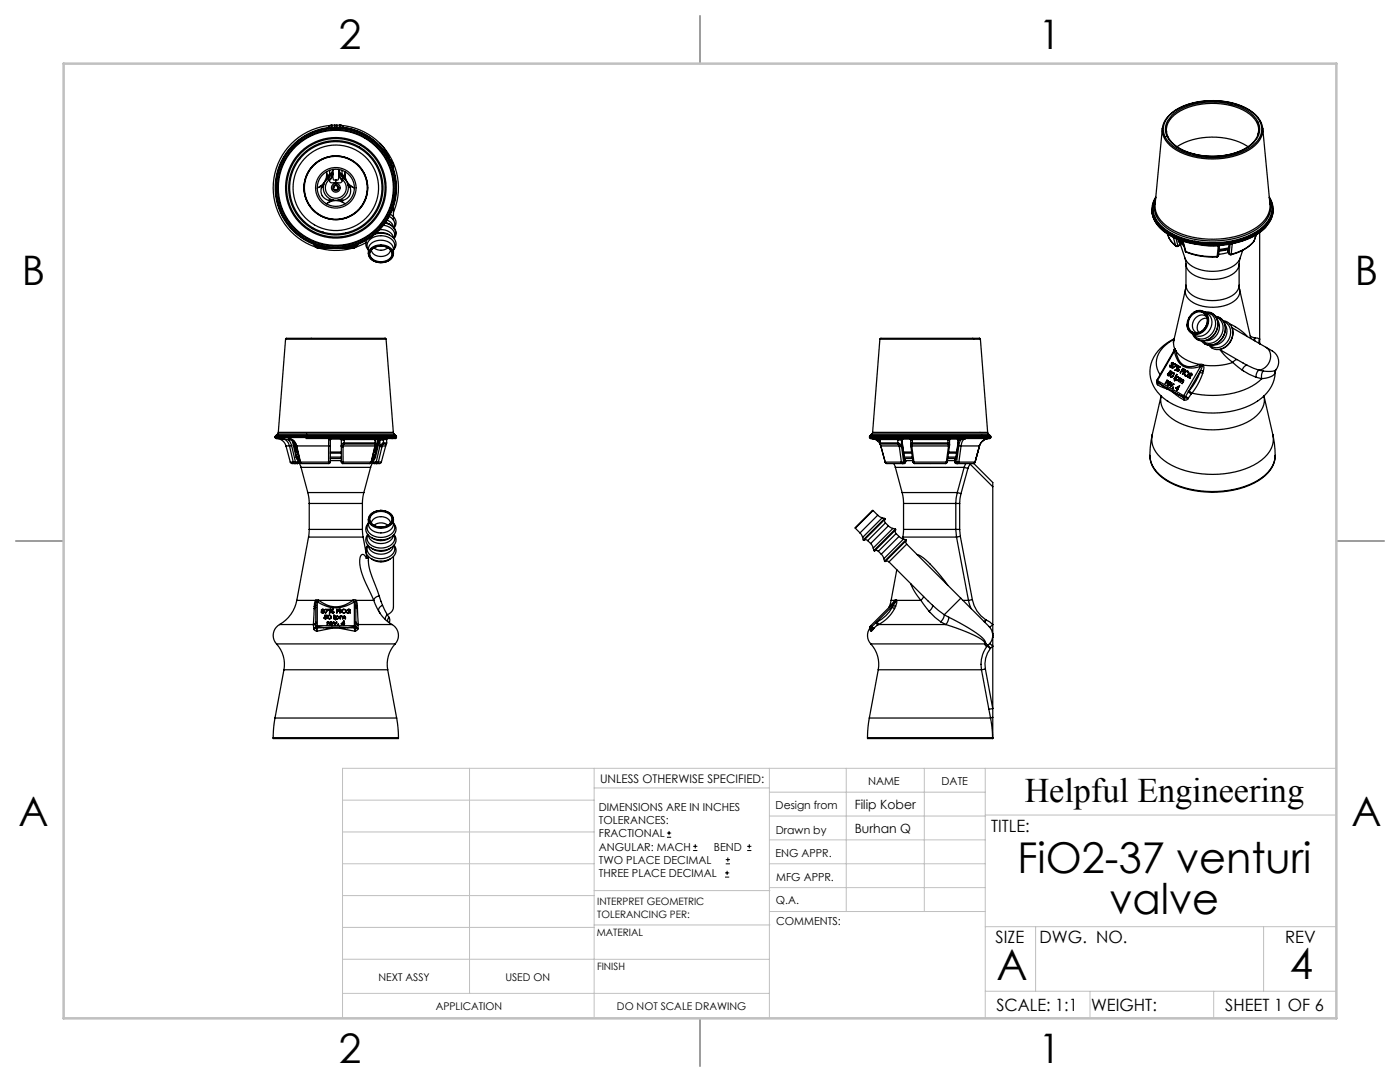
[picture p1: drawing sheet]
<svg xmlns="http://www.w3.org/2000/svg" width="279mm" height="216mm" viewBox="0 0 279 216" stroke-linecap="round" stroke-linejoin="round" font-family="sans-serif">
<g fill="none" stroke="#000" stroke-width=".2">
<path d="M133.1 167.1h.8M133.1 166.2h.8M133.5 165.8v.8M138.3 169.7h.9M138.3 168.9h.9M138.8 168.5v.8M144.7 175h.8M144.7 174.2h.8M144.8 172.4h.9M144.8 171.5h.9M145.1 173.8v.8M145.3 171.1v.8"/>
<path d="M149.1 169.7h.9M149.1 168.9h.9M149.5 168.5v.8"/>
</g>
<g fill="none" stroke="#000" stroke-width=".25">
<path d="M139.7 3.2v9.5M59.8 31.7v.1M63.7 37.3l-.4 .2M64.1 37.4a1.96 1.96 0 0 0 1.5 2.6M64.3 37l-.6 .3M64.3 37l-.2 .4M64.6 36.8l-.3 .2M64.6 36.9l-.5 .5M65.2 34.7a3 3 0 0 1-1.5 2.6M65.2 34.2l.1 1.2M65.3 35.4l-.1 .3M65.3 35.4l-.2 .5"/>
<path d="M65.5 35l-.2 .7M65.5 35l-.2 .4M65.6 35.4l.1 .5M65.6 35.4a2.5 2.5 0 0 0-.4 3.7 2.5 2.5 0 0 0 3.7 0 2.5 2.5 0 0 0-.4-3.7M65.6 40h.5M65.7 35.9a2.09 2.09 0 0 0-.2 3 2.09 2.09 0 0 0 3 0 2.09 2.09 0 0 0-.1-3M65.7 35.9v.1M65.7 36a1.02 1.02 0 0 0 1.3 .4M65.8 34.8l-.2 .6M65.8 34v.8M65.8 34.8l-.3 .2M66 25l-.5 .5"/>
<path d="M66 25a12.5 12.5 0 0 0-11.4 11 12.5 12.5 0 0 0 8.5 13.3M66.2 25h.6M66.2 25l-.2 .4M66.2 25h-.2M66.2 25v.4M66.3 39.9l-.7 .1M66.4 39.9l-.3 .1M66.4 34.6a1.86 1.86 0 0 1-.7 1.4M66.4 34.6l.1 1.2 .5 .1M66.4 34.4a1.87 1.87 0 0 1-.7 1.5M66.4 33.8a2 2 0 0 1-.8 1.6M66.4 34.6v-.8l-.1 .5-.5 .5"/>
<path d="M66.6 39.9l-.5 .1M66.8 25h.4M66.8 25v.4M67 35.9v.5M67 36.9l.3 .4a.34 .34 0 0 1 .1 .5 .34 .34 0 0 1-.5 0h-.4zM67.2 25h.6M67.2 25v.4M67.5 39.9l.5 .1M67.6 34.6a1.86 1.86 0 0 0 .7 1.4M67.6 34.6l-.1 1.2-.5 .1M67.6 34.4a1.87 1.87 0 0 0 .8 1.5M67.6 33.8a2 2 0 0 0 .9 1.6"/>
<path d="M67.6 34.6v-.8l.2 .5 .5 .5M67.6 39.9l.4 .1M67.7 39.9l.7 .1M67.8 25h.2M67.8 25l.3 .4M67.8 25v.4M68 25l.4 .2 .2 .3M68 25h.1M68.1 25a12.5 12.5 0 0 1 7.7 3.6M68.3 34.8l.2 .6M68.3 34v.8M68.3 34.8l.2 .2"/>
<path d="M68.3 36a1.02 1.02 0 0 1-1.3 .4M68.4 35.9l-.1 .1M68.4 40h-.4M68.5 35.4l-.1 .5M68.5 35l.3 .7M68.5 35l.3 .4M68.6 25.4a12.1 12.1 0 0 1 9.2 6.5M68.8 35.4v.3M68.8 35.4l.1 .4M68.8 34.7a3 3 0 0 0 1.5 2.6M68.8 34.2v1.2M69.4 36.6l.3 .4"/>
<path d="M69.4 36.8l.3 .2M69.4 36.9l.5 .5M69.7 37l1 .5M69.7 37l.2 .4M69.9 37.4a1.96 1.96 0 0 1-1.5 2.6M75.8 28.6a12.5 12.5 0 0 1 2.7 13.8M75.9 28.6a7 7 0 0 1 1.8 3.3M77.7 31.8l.5 .5a1.8 1.8 0 0 1 .3 1.4M230.6 39.5a4.5 4.5 0 0 0 1.5 5.9 16.7 16.7 0 0 0 12.7 2.9 12.2 12.2 0 0 0 8.2-4.1 4.2 4.2 0 0 0 .3-4.7M230.7 39.4a4.5 4.5 0 0 0 1 5.8 16.1 16.1 0 0 0 12.3 3.3 13.5 13.5 0 0 0 8.6-3.7 4.4 4.4 0 0 0 .7-5.4M230.7 39.3a4.5 4.5 0 0 0-.8 2.5M232 25.6l-1.5 15.1a5.2 5.2 0 0 0 3 4.9 17.6 17.6 0 0 0 17.3-.3 5.1 5.1 0 0 0 2.6-4.6l-1.4-15.1"/>
<path d="M232 25.6a4.6 4.6 0 0 0 2.8 4.4 15.3 15.3 0 0 0 15.2-.6 4.5 4.5 0 0 0 2-3.8M232.8 25.9v.4M232.8 25.9a4.6 4.6 0 0 1 2.8-3.8 14 14 0 0 1 13.8 .7 4.1 4.1 0 0 1 1.8 3.1M232.8 26.3h.1M233.5 22.9a13.1 13.1 0 0 1 10.6-2.7 10.4 10.4 0 0 1 7 3.5 3.8 3.8 0 0 1-1.1 5.4 14.7 14.7 0 0 1-15.9 .1 3.8 3.8 0 0 1-.6-6.3zM233.8 22.6l-.4 .3a4.4 4.4 0 0 0-1.4 2.7M233.8 22.5a14.9 14.9 0 0 1 14.6-1.1 6.6 6.6 0 0 1 3.1 2.8M233.8 23.1a13.2 13.2 0 0 1 11.1-2.5 8.2 8.2 0 0 1 6.2 3.8 3.7 3.7 0 0 1-1.5 4.6 14.1 14.1 0 0 1-15.2 0 3.7 3.7 0 0 1-.6-5.9zM249.1 29.3a14 14 0 0 0-14.2 0M251.2 25.9a4.5 4.5 0 0 1-2.8 3.8 14.4 14.4 0 0 1-13.5-.4 4.2 4.2 0 0 1-2.1-3M251.2 25.9l-.1 .9M251.6 24.2l.4 1.4"/>
<path d="M253.3 39.3v.1a4.5 4.5 0 0 1 .8 2.4M62.6 48.8l.4 .3zM62.8 48.8l.2 .4M62.9 48.8l.1 .3M63 49.1l.3 .3M63 48.9v.2M63 49.1l.3 .2M63 49.1v.1M63.3 49.4h.6M63.3 49.3v.1M63.3 49v.3M63.3 49.4h1.9"/>
<path d="M63.3 49.3h1.3M63.3 49.4h.1M64.4 49.4l1.6 .1M64.5 46.3h-.1M65.1 49.4h-.5l.5 .1M65.5 40.4a3 3 0 0 1 3 0M65.5 40.4l-.4 .3M66.1 40l-.6 .4M68 40l.9 .7M69.1 46.4l-.1 .1M69.4 49.4h-.4M69.5 49.3h1.2"/>
<path d="M69.6 49.4l-1.3 .1M70.6 49.5a12.5 12.5 0 0 1-7.1 0M70.7 49.3v.1M70.7 49v.3M70.7 49.4h-1.9M70.7 49.4h.1M70.7 49.4h-.6M71 49.2l-.3 .2M71 49.1l-.3 .2M71 48.9v.3M71 49.1v.1M71 49.1h.1"/>
<path d="M71.2 48.8l-.2 .3M71.2 48.8l-.2 .4M71.4 48.8l-.4 .3M71.4 48.7v.1M73.1 48.4l-2.2 .9M73.2 47.9l-.2 .4v.7l.5 .9M73.5 50.6a2.46 2.46 0 0 0 3.4 1.7l.7-.3 .6-.5 .3-.9M73.5 50.6a2.46 2.46 0 0 1 3.4-1.6l.7 .3 .6 .5 .3 .8M73.5 50.6a2.22 2.22 0 0 1 2.5-2.7 2.22 2.22 0 0 1 2.5 2.7M73.5 49.8a1.71 1.71 0 0 1 1.2-2.5 2.97 2.97 0 0 1 4.1 1.5l-.3 1M74 49.8a2.8 2.8 0 0 1 4.4 .6 2.02 2.02 0 0 1-2.4 2 2.14 2.14 0 0 1-2.4-1.7zM74.1 49.8a2.7 2.7 0 0 1 4.2 .6 1.72 1.72 0 0 1-1.8 1.9 2.26 2.26 0 0 1-2.8-1.6z"/>
<path d="M74.1 49.9a2.07 2.07 0 0 0 3.4 .8l.4-.8M74.3 49.7a2.49 2.49 0 0 1 3.9 .8 2.03 2.03 0 0 1-2.6 1.7 1.61 1.61 0 0 1-1.7-2zM74.6 49.4a2.15 2.15 0 0 0 2.8 0M74.8 46.7a3.3 3.3 0 0 1 4.2 1.6v.7l-.5 .9M75 46.5a3.3 3.3 0 0 1 2.7 .3M75.8 45.8a2.39 2.39 0 0 1 2.7 1.6M76.5 44.9a2.02 2.02 0 0 1 2.1 2.7M76.9 44.5a2.18 2.18 0 0 1 2 2.7l-.2 .4M76.9 44.5a2.03 2.03 0 0 1 1.8 2.9l-.1 .1M76.9 44.4l.8 .3M77.3 43.9l.9 .7 .3 .7M77.7 43.2a1.69 1.69 0 0 1 .9 2.2"/>
<path d="M77.9 42.8a1.75 1.75 0 0 1 .8 2.7M78.5 41.2v2.7M229.9 41.8a5.5 5.5 0 0 0 3 4.8 18.7 18.7 0 0 0 17.9 .1 5.6 5.6 0 0 0 3.3-4.9M229.9 42.5a7 7 0 0 0 4.4 4.9 18.3 18.3 0 0 0 17.1-1l1.3-1.2M230.6 40a4.6 4.6 0 0 0 2.1 5.4 17.5 17.5 0 0 0 14.9 1.9 8.8 8.8 0 0 0 5.7-4.5 4 4 0 0 0 .1-2.8M233 46.7l.2 .6M233.2 47.3l.6 .9 .8 .8M233.2 47.3l.5 .8 1 1M234.2 47.3l.4 1.7M234.6 49l.2 .2 .3-.1M234.7 47.6l.4 1.4M235.1 49h.1"/>
<path d="M235.1 49h-.5M235.1 47.8l.1 .4M235.1 49v.1M235.2 48.2l.2 .3M235.2 47.8l.1 .2M235.3 48l.9 .6-.9-.6M235.3 48.1h.1M235.3 48.1v-.1l-.1 .2M235.4 48.1v.4M235.4 48.5l.2 .1M235.4 47.9l.7 .5M235.4 48.9l-.3 .2"/>
<path d="M235.5 48.8l-.1 .1M235.5 48.8l-.4 .2M235.6 48.2v.4M235.6 48.2h.1M235.6 48.8l.9 2.7M235.6 48.7l-.1 .1M235.6 48.6v.1M235.6 48.2l.1 .2M235.7 48.4l-.1 .2M235.7 48.5l-.3 .4M235.7 48.5l-.1 .2M235.7 48.5l.5 .6"/>
<path d="M235.7 48.4v.1M236 48.1l.5 2M236.1 48.1l.6 2.1M236.5 51.5l.2 1.2M236.5 51.5a4.4 4.4 0 0 0 3.5 2.4 7.7 7.7 0 0 0 7.1-1.6l.4-.8M236.5 50.1l.2 .2M236.5 50.1l.2 .1M236.6 57.8a2.76 2.76 0 0 0 2.1 2.9 8.2 8.2 0 0 0 7.9-.8 2.13 2.13 0 0 0 .8-2.1l2.2 9.8M236.6 57.8l-2.3 10.1M236.7 50.2a14.4 14.4 0 0 0 6.2 1M236.7 50.2v.1M236.7 56.9l-.1 .9"/>
<path d="M236.7 52.7a3 3 0 0 0 2.4 2.6 7.6 7.6 0 0 0 7.6-1.2l.5-.9 .1-.5v4.2a3.1 3.1 0 0 1-2.5 2.6 7.5 7.5 0 0 1-7.6-1.3l-.5-.8v-.5M236.7 52.7v4.2M236.7 50.3a14.1 14.1 0 0 0 6.2 1M238.5 48.1v.1M240.1 49h3M242.9 51.2v.1M243.1 49.1l.3-.2-.2 2.1M243.1 49.1l-.2 2.1M243.1 49v.1M243.2 51l-.3 .3M243.2 51l-.3 .2M243.3 49h-.2"/>
<path d="M245.1 50v.1M245.1 50h.1M245.1 50.1l.1 .3M245.1 50.1v.2M245.1 50.3l.1 .1M245.1 50.3l.2 .3M245.2 50.4l.1 .3M245.2 50.4l-2 .4M245.2 49.8l-.1 .2M245.2 50h-.1M245.2 49.8l-1.9 .3M245.2 49.8h.1"/>
<path d="M245.2 49.7v.1M245.2 49.7v.3M245.2 49.7l-1.9 .3M245.2 49.7h.1M245.3 49.6v.1M245.3 49.7l-.1 .3M245.3 50.6v.1M245.3 50.7l.4 .1M245.3 49.4l-2 .4M245.3 50.6h.1M245.3 50.6l.4 .1M245.4 48.7l-.1 1"/>
<path d="M245.5 48.7l-.2 1.9M245.7 48.7h.2M245.7 50.7v.1M245.9 48.7l-.2 2M245.9 48.6v.1M247.3 56.9l.1 .9M247.5 51.5l-.2 1.2M248 49.9l-.5 1.6M250.2 48.2a8.4 8.4 0 0 1-4.5 2.6M250.3 48.1a8.4 8.4 0 0 1-4.6 2.6M250.3 48.1l-.1 .1M250.7 46.9l-.4 1.2z"/>
<path d="M251.4 46.4v22.2M254.1 41.8a5.7 5.7 0 0 1-3.3 4.8 18.7 18.7 0 0 1-17.9-.2 5.7 5.7 0 0 1-3-4.6M57 67.7l.2-.2h19.6l.3 .2M57 67.7h20.1M57 67.7l-1.5 18.6M77.1 67.7l1.4 18.6M175.6 67.7h20.1M175.6 67.7l-1.5 18.6M175.8 67.5l-.2 .2M175.8 67.5h19.6M195.5 67.5l.2 .2M195.7 67.7l1.4 18.6"/>
<path d="M230.8 76l.1 .1M230.8 76l.1 .3M230.8 76.2l.2 .6M230.9 75.9h.1M230.9 75.9l-.1 .1M230.9 76.3h.1M230.9 76.1l.1 .2M230.9 76.1l.9 .7M231 76.3v.5M231 76.3l.8 .5M231 75.9l-.1 .2M231 75.9l5.2 3.1"/>
<path d="M231 76.8l2 .8M231.8 76.8l1.2 .6M231.8 76.8l1.2 .8M232.9 76v-.1l-.4 .6 .5-.5M232.9 76h.2M232.9 76h.1M232.9 76v.1M233 77.6l1 .6M233 77.4v.2M233 77.4l1.1 .7M233 76.4a.27 .27 0 0 0 0 .4 .27 .27 0 0 0 .4-.1h-.3M233 76l.1 .1"/>
<path d="M233 76.7l.2 .2M233.1 74.8l.1 .2M233.1 76.3a.26 .26 0 0 1 .4 0 .26 .26 0 0 1 .1 .3zM233.1 76.7l.2 .1M233.1 76h-.1M233.1 76.4h-.1M233.2 74.9h.2M233.2 76.2a.3 .3 0 0 1 .4 .1 .3 .3 0 0 1-.1 .4l-.4-.3v.3M233.2 76.2l-.2 .2M233.2 76.2h.3M233.4 74.3l.1 .1M233.4 74.4l.1 .3"/>
<path d="M233.4 74.4l.2 .2M233.4 76.3l.2 .1M233.4 74.4h.1M233.5 74.7l-.3 .2M233.5 74.7v.1M233.5 74.4v.4M233.5 73.1l.1 .1M233.5 74.8a.27 .27 0 0 1-.3 .2 .27 .27 0 0 1-.2-.4l.2 .3M233.5 73.1l.2 .2M233.6 74.1l.2 .1-.2-.2-.4 .4h.2M233.6 73.2l.2 .1M233.7 74.1l-.3 .2"/>
<path d="M233.7 77.2h.1M233.7 75.1l.1 .2M233.7 74.7l-.1 .3 .1 .3 .2-.1 .3-.3M233.7 74.7l.2-.3h.3l.1 .2-.1 .3M233.7 74.7h.1M233.7 75.2h.1M233.8 74.7l-.1 .5M233.8 77v-.6l-.1 .8M233.8 77l.5-.3-.6 .5M233.8 77h.1M233.8 72.8l.1 .3M233.8 72.8l.1 .1"/>
<path d="M233.8 77v.1M233.8 72.7v.1M233.8 72.7l.1 .1M233.9 72.9l.1 .1M233.9 73.1l-.3 .1M233.9 73.1h.1M233.9 72.8h.2M233.9 72.8v.1M234 73.5h.1M234 75.1l-.3 .1M234 75.1v.1M234 73a.29 .29 0 0 1-.3 .3 .29 .29 0 0 1-.2-.4v.2"/>
<path d="M234 78.2l2.4 1.6M234 78.2l1.2 .6M234 72.5h-.2a.21 .21 0 0 1 .3-.1 .21 .21 0 0 1 .1 .3M234 72.5l.1 .2M234 72.5l.2 .1M234.1 77.3l.1 .1M234.1 78.1l-.1 .1M234.1 78.1l1.1 .7M234.1 72.7h-.3M234.1 72.7h.1M234.1 74.9l-.1 .2M234.1 74.9h.1"/>
<path d="M234.1 72.4h-.1M234.1 74.4l-.3 .3M234.1 74.4v.5M234.1 74.4l.2 .2M234.2 77.4h-.1M234.2 72.7l-.2 .3M234.2 77.3v.1M234.3 67.9l-.2 .4M234.3 67.9l-.1 .6 .2 1.1M234.3 74.4h-.2M234.3 67.7a5.5 5.5 0 0 0-3.5 5.3l.7 1.8M234.3 67.6a7.4 7.4 0 0 0-4.7 7.9 7.6 7.6 0 0 0 3.5 4.6"/>
<path d="M234.4 69.9l-3.5 6M234.4 70.1v.1M234.4 70.1l-3.4 5.8M234.4 69.9v.2M234.4 69.9h.1M234.4 70.2a3.5 3.5 0 0 0 3.9 3.2l1.2-.3M234.4 69.6v.3M234.4 69.6l-.2 .5M234.4 69.6l.2 .3M234.4 69.6h.1M234.5 72.7h.1M234.6 69.9l-.2 .2"/>
<path d="M234.6 69.9v.1M234.6 70a7.2 7.2 0 0 0 4.8 2.7M234.6 70l-.2 .2M234.6 70a3.3 3.3 0 0 0 2.4 3.1h1.3l1.1-.4M234.6 75.6a.3 .3 0 0 0 .3 .3 .3 .3 0 0 0 .3-.2M234.6 75.6l.3 .3M234.7 75.6v.1M234.7 72.9l-.7 .6M234.8 72.9l-.4-.2v-.1l.5 .2-.9 .7M234.8 74.7l-.4 .9zM234.8 75.8l.2 .1M234.8 73.1a.19 .19 0 0 0 .1 .3 .19 .19 0 0 0 .3-.1"/>
<path d="M234.8 73.1h.1M234.9 75.2a.31 .31 0 0 1 .3 .1 .31 .31 0 0 1 0 .4M234.9 75.2l.3 .1M234.9 75.2v-.1l-.5 .8 .2-.3M234.9 73.3v.1M234.9 73.1v.2M234.9 75.3h.1M234.9 73.3l.2 .1M234.9 73.8a.19 .19 0 0 1 .3-.1 .19 .19 0 0 1 .1 .3M234.9 73.8a.19 .19 0 0 0 .1 .3 .19 .19 0 0 0 .3-.1M234.9 73.8h.1M235 77.6l-.2 .2 .2-.1"/>
<path d="M235 74v.1M235 73.8v.2M235 74l.2 .1M235.1 73l.1 .1M235.1 73v.2M235.1 73l-.2 .1M235.1 73.2l-.2 .1M235.1 73.2l.1 .1M235.1 75.3l.2 .2M235.1 75.3l.1 .4M235.1 75.3a.29 .29 0 0 0-.3 .1 .29 .29 0 0 0 0 .4M235.2 73h-.2"/>
<path d="M235.2 73l-.4 .1M235.2 73l.1 .1M235.2 73.8v.1M235.2 73.8h-.2M235.2 73.8h.1M235.2 75.7l-.4 .1M235.2 75.7h.1M235.2 73.1v.2M235.2 73.1h.1M235.2 73.1v.1M235.2 73.9l-.2 .1M235.2 73.9l.1 .1"/>
<path d="M235.2 73.1l.2 .1M235.2 78.8l1 .3M235.2 78.8l1 .5M235.3 73.7h-.2M235.3 73.1l.3 .1-1.1 .6 .9-.6M235.3 73.1l.3 .1M235.3 77.2l-.3 .3M235.3 77.1l-.6 .4M235.4 77l-.8 .4 .5 .3-.3-.3M235.4 77h.1M235.4 77l-.3 .6M235.4 73.2l.1 .1"/>
<path d="M235.5 75.6v-.1l-.3 .6 .3-.4h.2M235.5 75.6l.1 .1M235.7 75.6l.2 .2M235.7 75.6h-.2M235.7 75.6h.1M235.7 76h.1M235.7 75.7v.3M235.7 75.7l.2 .1M235.8 75.6l-.1 .1M235.8 75.6h.1M235.9 75.8l.3 .1-.1 .3M235.9 75.8v.1"/>
<path d="M235.9 75.9h.1M235.9 73.9v.1M236 73.5l.4 .2-.4-.1-.1 .3 .2 .3-.3-.2-.2 .4zM236.1 76.2l-.2 .3 .2-.3M236.1 76.2h.1M236.1 75.9h-.3l-.2 .4 .1-.3M236.1 75.9v.3M236.1 75.9l.1 .1M236.1 75.8h.1M236.1 73.6v.1M236.2 79.1l.4 .1M236.2 79.1v.2"/>
<path d="M236.2 79.3l.2 .5M236.2 79l.4 .2M236.2 79v.1M236.3 74l-.3 .7zM236.4 74.3a.44 .44 0 0 1 .7-.2 .44 .44 0 0 1 .1 .6M236.4 74.3a.44 .44 0 0 0 .1 .7 .44 .44 0 0 0 .7-.3M236.4 74.3l.1 .1M236.4 73.8l.1 .1M236.4 73.8h.1M236.4 74.7l.2 .3M236.5 74.4l-.1 .3 .2 .2M236.5 79.3l.6 .3"/>
<path d="M236.5 79.3l-.1 .5M236.5 79.3h-.3M236.5 73.8v.1M236.6 79.2l.6 .3M236.6 79.2l-.1 .1M236.6 73.8h-.1M236.6 79.2l.6 .2M236.6 79.2h.1M236.6 74.9l.3 .1M236.9 64.7v.2a1.95 1.95 0 0 0 .9 1.6M237 74.2l.2 .2-.1 .3M237 74.2h-.3l-.2 .2"/>
<path d="M237 74.2l.2 .2M237.1 79.6l-.4 .2h-.3M237.1 74.7l-.2 .2h-.3M237.1 74.7h.1M237.2 74.1h-.4M237.2 79.5l-.1 .1M237.2 78.2l.5 .4M237.2 78.2l-.6 1M237.2 79.4v.1M237.3 77.9l.6 .6M237.3 77.9l-.1 .3M237.5 75l-.5 .2 .5 .3-.3-.3"/>
<path d="M237.5 75l.1 .1M237.7 74.6l-.3 .1a.24 .24 0 0 1 .4-.2 .24 .24 0 0 1 0 .4M237.7 74.6l.1 .2M237.7 74.6l.2 .1M237.7 78.6l-.5 .8M237.7 74.5l-.1 .1M237.8 74.8l-.3 .2M237.8 74.8v.1M237.8 74.9l-.7 .4M237.9 62.6a1.85 1.85 0 0 1 2.3-.4 1.85 1.85 0 0 1 .8 2.3 2.2 2.2 0 0 1-1.4 1.9 2.2 2.2 0 0 1-2.3-.5 2.55 2.55 0 0 1 .6-3.3zM237.9 78.5l-.2 .1M237.9 62.7a1.79 1.79 0 0 1 2.3-.4 1.79 1.79 0 0 1 .7 2.1 2.12 2.12 0 0 1-1.3 1.9 2.12 2.12 0 0 1-2.3-.5 2.46 2.46 0 0 1 .6-3.1z"/>
<path d="M238 62.8a1.75 1.75 0 0 1 2.4-.2 1.75 1.75 0 0 1 .4 2.3 1.93 1.93 0 0 1-1.5 1.5 1.93 1.93 0 0 1-1.9-.7 2.41 2.41 0 0 1 .6-2.9zM239.4 72.7l.1 .4M239.5 74.3a12.1 12.1 0 0 1-2.2 3.6M239.5 74.3l.5 .2M239.5 72.7h.3l.3 .2M239.5 72.7l.1 .4M239.5 72.7h-.1M239.6 73.1l-3.4 5.9M239.6 73.1h-.1M239.6 73.9l.6 .1M239.6 73.9l-2.4 4.3M239.6 73.9l-.1 .4"/>
<path d="M239.9 73l-.3 .1M239.9 73v.1M239.9 73.1l-.3 .8M240 74.5l-.9 2.1-1.2 1.9M240.1 72.9l-.2 .1M240.1 72.9h.1M240.1 72.9l.2 .5-.1 .6M240.1 72.9l-.2 .2M240.2 74l-.2 .5M240.3 62.2a1.94 1.94 0 0 0-2 .1M240.3 62.2a2.61 2.61 0 0 1 .7 2.7 2.61 2.61 0 0 1-2.2 1.8l-1-.2M240.3 62.2a2.54 2.54 0 0 1 1.6 2.4 2.54 2.54 0 0 1-1.8 2.3 2.18 2.18 0 0 1-2.3-.4"/>
<path d="M240.5 62.3a2.32 2.32 0 0 1 2.4 3.3 2.96 2.96 0 0 1-4 2.2l-.7-.7-.2-.5M240.6 62.4a2.21 2.21 0 0 1 1.8 3.2 2.54 2.54 0 0 1-3.9 1.5l-.4-.4M240.8 63.2a1.89 1.89 0 0 0-2.1 .1 1.89 1.89 0 0 0-.7 1.9 1.4 1.4 0 0 0 .9 1.2M240.9 63.5a1.82 1.82 0 0 0-1.7 .9 1.82 1.82 0 0 0 .1 2M241.5 62.4a2.61 2.61 0 0 1 1 4.1 2.7 2.7 0 0 1-3.5 1.2M242.6 63.1a2.38 2.38 0 0 1 1.8 3.4 2.96 2.96 0 0 1-4 2.1l-.7-.6M242.7 63.3a2.55 2.55 0 0 1 .7 4.1 2.32 2.32 0 0 1-3.4 .6M242.9 63.8a2.7 2.7 0 0 1-2.3 4.2M243 63.3a2.61 2.61 0 0 1 1 4.1 2.7 2.7 0 0 1-3.5 1.2M243.4 69.7l4.7 2.8M243.5 69.8l1.1 1.3 1.4 1.2M244.1 64a2.38 2.38 0 0 1 1.8 3.3 2.96 2.96 0 0 1-4 2.2l-.7-.6"/>
<path d="M244.2 64.2a2.54 2.54 0 0 1 .7 4.1 2.32 2.32 0 0 1-3.4 .6M244.4 64.7a2.7 2.7 0 0 1-2.3 4.1M245.4 64.6l1.7 1 1.8 1.6M245.9 65.4l6.8 3.9M245.9 65.6a3.4 3.4 0 0 1-2.3 4.1M246 72.3a12.8 12.8 0 0 1-5.9 .6M246 72.3l1.9 1.6M246.9 71.8l-.5 .1-.4 .4M247.9 73.9l1.4 .8 1.4 .6M248.1 72.4l.8 .5M248.9 72.9l2.3 1M248.9 72.9a1.12 1.12 0 0 0-1 1"/>
<path d="M249.5 67l.9 .4M250.4 67.4l-.1 .6M250.4 67.4h.1M250.4 67.4l.6 .1 .4 .2-.2 .4 .2 .5M250.4 67.4v.6M250.7 75.3l1.1 .3M251.2 73.9a1.6 1.6 0 0 0-.5 1.4M251.2 73.9l.9 .1M251.4 68.6h.1M251.8 75.6a14.8 14.8 0 0 1-11.9 3.2l-2-.3M252.1 74a1.59 1.59 0 0 0-.3 1.6M252.7 69.3l.7 .5a2.65 2.65 0 0 1 1.1 4.2v.2"/>
<path d="M252.7 69.3a2.61 2.61 0 0 1 .7 2.8 2.61 2.61 0 0 1-2.2 1.8M254.5 74.2a7.8 7.8 0 0 1-5.1 6.7 18.5 18.5 0 0 1-16.3-.8M254.5 74.2a1.34 1.34 0 0 1-1.2 1.1l-1.5 .3M254.6 73.8a3.8 3.8 0 0 1-2.5 .2M54.9 87.3l.2 .2M54.9 87.3h24.2M54.9 87.1h24.2M54.9 87.1v.2M55 86.9l-.1 .2M55 86.9h24M55.1 86.9h-.1M55.1 86.9h23.8"/>
<path d="M55.1 87.5h1M55.1 87.5a2 2 0 0 1 2 1.5M55.4 86.6h23.2M55.4 86.6l-.3 .3M55.5 86.3l-.1 .3M55.5 86.3h23M56.1 87.5h.3M56.2 87.5l1.4 .3M56.4 87.5a1.79 1.79 0 0 1 1.4 1.5M57.1 89h.7M57.1 89l.8 3.2M57.5 87.5h.3"/>
<path d="M57.6 87.8l.6 1.1M57.6 87.8h.7M57.7 87.5l-.1 .3M57.8 89l.7 3.2M57.8 87.5a1.85 1.85 0 0 1 1.4 1.5M57.9 92.2l.3 .3h.7M57.9 92.2h.6M58.2 88.9l-.4 .1M58.2 88.9l.7 3.2M58.3 87.8v.2M58.3 88l.8 3.2M58.4 87.8h-.1"/>
<path d="M58.5 87.8v.1M58.5 87.9l.7 3.3M58.5 87.9l-.2 .1M58.5 92.2l.4 .3M58.7 88.1l.6 2.1M58.9 92.5h.4M58.9 92.1l.1 .1M58.9 92.1l-.4 .1M59 92.2l-.1 .3M59 92.2h.5M59.1 91.2l.2 .5M59.2 89h.1"/>
<path d="M59.2 89l.7 3.2M59.2 89h6.4M59.2 89l.8 3.2M59.2 91.2h.4M59.2 91.2l.2 .3M59.2 91.2h-.1M59.3 90.2l.2 .2M59.3 90.2h.1M59.3 91.7l.3 .3M59.4 91.5h.3M59.4 91.5l.3 .3M59.4 91.5l-.1 .2"/>
<path d="M59.5 92.5h-.2M59.5 92.2l-.2 .3M59.5 90.6l-.3 .3M59.6 92.1l-.1 .1M59.6 92.1h.1M59.6 92v.1M59.7 92.3l.4 1M59.7 91.8l-.1 .2M59.7 91.8v.1M59.7 91.9h.1M59.7 91.9l-.1 .1M59.7 92.1l-.1 .3-.2 .1"/>
<path d="M59.7 91.9v.2M59.9 92.2l.3 .3M59.9 92.2h.1M60 92.2h5.6M60 92.2l.2 .3M60.1 93.3h13.9M60.1 93.3l1.3 5M60.2 92.5h5.4M61.1 87.5h17.1M61.4 98.3l.3 2.2M61.4 98.3h11.2M65.6 92.2v.3"/>
<path d="M65.6 89v3.2M65.6 87.5v1.5M65.6 87.5h.1M65.7 87.6l.2 .2M65.9 90.4h2.2M65.9 87.8v1.1M65.9 88.9l-.3 .1M65.9 92.1l-.3 .1M65.9 92.1v.3l-.3 .1M65.9 90.2h2.2M65.9 91.2h2.2M65.9 91.5h2.2"/>
<path d="M65.9 91.9h2.2M65.9 88.9v3.2M66 87.6h2M66.1 87.5l-.2 .3M68.1 87.8h.6M68.1 92.1l.4 .1M68.1 92.1l.1 .3 .2 .1M68.1 87.8v4.3M68.1 88.9l.4 .1M68.1 88.9v.2h.4M68.5 89.1v3.1M68.5 92.2h5.6"/>
<path d="M68.5 92.2l-.1 .3M68.5 89h6.3M68.5 89v.1M68.5 88.5l-.4 .4M68.5 88.5l.1 .1M68.6 88.6l-.1 .4M68.6 88.6h6.3M68.7 87.7h6.2M68.7 87.7l-.9-.2 .3 .3M68.7 87.7v.1M68.7 88.4l-.1 .2M68.7 88.4h6.1"/>
<path d="M68.7 88.4l-.2 .1M68.7 87.8v.6M68.7 87.5v.2M72.6 98.3l-.3 2.2M73.8 92.5h-5.4M74 93.3l-1.4 5M74.1 92.2l-.3 .3M74.1 92.2h.1M74.2 91.9h.2M74.3 92.1l.1 .3 .3 .1M74.3 91.9l.2 .1M74.3 92.1h.2"/>
<path d="M74.3 91.9v.2M74.3 91.5h.3M74.4 91.8l-.1 .1M74.4 91.8l.1 .2M74.4 92.3l-.4 1M74.4 91.2h.4M74.5 92.1v.1M74.5 92v.1M74.5 90.6l.4 .3M74.5 92.2l.2 .3M74.5 92.2h.5M74.6 92.5h.1"/>
<path d="M74.6 90.2h.2M74.6 91.5l-.2 .3M74.6 91.5l.1 .2M74.7 91.7l-.2 .3M74.7 92.5h.5M74.8 90.2l-.2 .2M74.8 89.1l-.7 3.1M74.8 91.2l-.2 .3M74.8 91.2h.1M74.8 89v.1M74.8 88.4l.1 .2M74.8 88.4l.1 .1"/>
<path d="M74.8 87.8h.2M74.8 87.8v.6M74.9 87.7l-.1 .1M74.9 89.1h-.1M74.9 89.1l-.8 3.1M74.9 88.6l-.1 .4M74.9 89h-.1M74.9 89v.1M74.9 91.2l-.2 .5M74.9 88.5v.1M74.9 88.5h.1M75 88.5l-.1 .5"/>
<path d="M75 87.8v.7M75 87.7h-.1M75 87.6v.2M75 87.5l-.1 .2M75 92.2l.2 .3M75 87.6h.5l-.7 2.6M75.1 92.1l.4 .1M75.1 92.1l-.1 .1M75.2 87.5l-.2 .2M75.3 87.5l.3 .3M75.4 87.5l.3 .3M75.5 92.2l-.3 .3"/>
<path d="M75.5 92.2h.6M75.6 87.9l-.2 .2M75.6 87.9l-.8 3.3M75.6 87.9l.1 .1M75.6 87.8v.1M75.6 87.8h.1M75.6 87.7l-.2 .1M75.7 88l-.8 3.2M75.7 87.8h.1M75.7 87.8v.2M75.8 87.5v.3M75.8 87.5l.7 .2"/>
<path d="M75.8 87.5h.1M75.8 87.8h.7M75.8 89.1h.4M75.8 87.8v1.3M75.8 89.1l-.7 3M75.9 88.9l.4 .1M75.9 88.9l-.1 .2M76.1 92.2l-.3 .3h-.6M76.2 89.1l-.7 3.1M76.3 89h.7M76.3 89l-.1 .1M76.4 88.5l-.5 .4"/>
<path d="M76.4 88.5v.1M76.4 88.6l-.1 .4M76.4 88.6h.7M76.5 87.7h.7M76.5 87.7v.1M76.5 88.4l-.1 .1M76.5 88.4l-.1 .2M76.5 88.4h.7M76.5 87.8v.6M76.7 87.5l-.2 .2M77 89l-.9 3.2M77.1 88.6l-.1 .4"/>
<path d="M77.2 88.4l-.1 .2M77.2 87.7v.7M77.4 87.5l-.2 .2M78.2 87.5h.1M78.3 87.5h-.1M78.5 86.3l.1 .3M78.6 86.6l.3 .3M78.9 86.9h.1M79 86.9l.1 .2M79.1 87.3l-.1 .2h-.8M79.1 87.1v.2M173.5 87.3l.2 .2h7.9"/>
<path d="M173.5 87.3h24.2M173.5 87.1h24.2M173.5 87.1v.2M173.6 86.9l-.1 .2M173.6 86.9h24M173.7 86.9h-.1M173.7 86.9h23.8M174 86.6h23.3M174 86.6l-.3 .3M174.1 86.3l-.1 .3M174.1 86.3h23M174.2 87.5a2.08 2.08 0 0 1 1.6 1.5"/>
<path d="M174.7 87.7l-.9-.2 1.6 .3M175.4 87.5v.3M175.4 87.8h.2M175.4 87.8l.2 .3M175.4 87.5l.2 .2M175.5 87.5l.1 .2M175.6 88.4v.1M175.6 87.7v.1M175.6 87.7h3.6M175.6 87.7h.1M175.6 88.4l.1 .2M175.6 88.4h3.6"/>
<path d="M175.6 87.8v.6M175.6 88.4h.1M175.6 88.5l.1 .1M175.7 88.6l.1 .4M175.7 88.6h3.6M175.8 89h.1M175.8 89l.9 3.2M175.8 89h3.7M175.8 89.1h.1M176.7 92.2l.3 .3h3.1M176.7 92.2h3.2M176.7 92.2h.1"/>
<path d="M178.4 92.5l.3 .8M178.7 93.3h13.7M178.7 93.3l1.3 5M179 87.5l.2 .2M179.2 87.8h.7M179.2 88.4l.2 .1M179.2 88.4l.1 .2M179.2 87.8v.6M179.2 87.7v.1M179.3 88.6l.2 .4M179.4 88.5l.5 .4M179.4 88.5l-.1 .1"/>
<path d="M179.5 89v.1M179.5 89.1l.4 3.1M179.9 88.9l-.4 .1M179.9 88.9v.2M179.9 92.2l.2 .3M179.9 89.1h-.4M179.9 87.8h.1M179.9 87.8v1.3M179.9 89.1l.4 3M180 87.8v.2M180 88l.4 3.2M180 87.8l.3-.3-.3 .3"/>
<path d="M180 87.8v.1M180 87.8h.1M180 87.9l.5 3.3M180 87.9v.1M180 98.3l.3 2.2M180 98.3h11M180.1 87.5h.1M180.1 87.5l-.9 .2M180.1 87.5l-.2 .3M180.1 87.6l1.5-.1 .2 .3M180.3 90.2h1.6M180.3 92.1l-.4 .1"/>
<path d="M180.3 92.1l.1 .1M180.3 90.4h1.6M180.4 92.2l-.3 .3M180.4 92.2h.2M180.4 91.2l.2 .5M180.5 91.2h1.6M180.5 91.2l.1 .4M180.5 91.2h-.1M180.5 91.5h1.6M180.6 91.7l.1 .3M180.6 91.6l.1 .3M180.6 91.6v.1"/>
<path d="M180.6 92.2l-.1 .3h-.4M180.7 92.1l-.1 .1M180.7 92.1h.1M180.7 92v.1M180.7 91.9h1.5M180.7 91.9v.1M180.7 91.9v.2M180.7 92h.1M180.7 92.1l-.3 .4M181.5 87.5h.1M181.6 87.5l.5 .2M181.6 87.5h.1"/>
<path d="M181.7 87.5h.1M181.8 88.7v.2M181.8 87.8h.3M181.8 87.8v.9M181.8 88.9l.2 .1M181.8 88.9v.2M181.8 89.1h.2M181.8 89.1l.4 3.1M181.9 88.5l.1 .1M181.9 88.5l-.1 .2M182 89h7.3M182 89v.1"/>
<path d="M182 89.1l.4 3.1M182 87.5l.1 .2M182 88.6h7.2M182 88.6v.4M182.1 87.7h7.1M182.1 87.7v.1M182.1 88.4l-.1 .2M182.1 88.4h7.1M182.1 88.4l-.2 .1M182.1 87.8v.6M182.2 92.2l.3 .3M182.2 92.2h.2"/>
<path d="M182.4 92.2h6.5M182.4 92.2l.1 .3M182.5 92.5h6.2M188.9 92.2l-.2 .3M189.1 92.2l-.4 .3M189.1 92.2h-.2M189.1 91.9h1.4M189.2 91.5h1.5M189.2 88.4v.2M189.2 87.8h.3M189.2 88.4l.2 .1M189.2 87.8v.6"/>
<path d="M189.2 87.7l.5-.2-.2 .3M189.2 87.7v.1M189.2 91.2h1.6M189.2 88.6l.1 .4M189.3 87.5l-.1 .2M189.3 89.1l-.4 3.1M189.3 89v.1M189.3 90.4h1.6M189.3 90.2h1.7M189.4 88.5l.1 .4M189.4 88.5l-.2 .1M189.5 89.1h-.2"/>
<path d="M189.5 89.1l-.4 3.1M189.5 88.9l-.2 .1M189.5 88.9v.2M189.5 87.8v1.1M189.6 87.6h1.5M190.5 92.1l.3 .4M190.5 92.1h.1M190.5 91.9v.2M190.6 92h.1M190.5 91.9v.1M190.5 91.9l.1 .1M190.6 92.1v.1"/>
<path d="M190.6 92.2l.2 .3h.3M190.6 92.2h.3M190.7 91.6l-.2 .3M190.7 91.6v.1M190.7 91.7l-.1 .3M190.8 91.2l-.1 .4M190.8 91.2h.1M190.8 91.2l-.1 .5M190.9 92.2l.2 .3M190.9 92.1v.1M190.9 92.1l.5 .1M191 98.3l-.3 2.2"/>
<path d="M191 98.3l.8 .2M191.2 87.9l-.4 3.3M191.2 87.9l.1 .1M191.2 87.8l-.3-.3 .4 .3M191.2 87.8v.1M191.2 87.8h.1M191.3 88l-.5 3.2M191.3 87.8h.4M191.3 87.8v.2M191.4 88.9l.4 .1M191.4 88.9l-.5 3.2M191.4 92.2h3.2"/>
<path d="M191.4 92.2l-.3 .3M191.4 87.5l.3 .3M191.7 87.8l-.3 1.1M191.8 98.5l-.3 2M191.8 89h3.7M191.8 89l-.4 3.2M192.4 93.3l.8 .2M192.4 93.3l-1.4 5M192.6 87.5l-.5 .5-.3 1M192.7 87.5h-.1M192.7 87.5l-1 .3M192.8 92.5l-.4 .8"/>
<path d="M193.2 93.5l-1.4 5M193.5 92.5l.1 .1M193.6 92.6l-.4 .9M193.6 92.6l4.5 4.5M193.6 92.5l.1 .1M193.7 92.6h-.1M193.7 92.5v.1M194.3 92.5h-3.2M194.3 92.5l3.8 3.8v.8M194.3 92.5h.1M194.6 92.2h.1M194.6 92.2l-.3 .3"/>
<path d="M194.6 92.2l-.2 .3M195.5 89h.1M195.5 89l-.9 3.2M196.1 88l-.6 1M196.2 88l-.5 .5-.2 .5M197.1 87.5l-.9 .5M197.1 86.3l.2 .3M197.3 86.6l.2 .3M197.4 87.5l-.6 .1-.7 .4M197.5 86.9h.1M197.6 86.9l.1 .2M197.7 87.3l-.2 .2h-15.8"/>
<path d="M197.7 87.1v.2M198.1 97.1v50.3M229.5 90.9a5.8 5.8 0 0 0 3.3 5 19.3 19.3 0 0 0 18.3 .1 5.9 5.9 0 0 0 3.4-5.1M230 86.7l1.7-7.7a4.3 4.3 0 0 0 2.3 4.6 15.7 15.7 0 0 0 16.2-.2 4.4 4.4 0 0 0 2.1-4.4l1.7 7.7M230 86.7a4.9 4.9 0 0 0 2.3 5.2 18.3 18.3 0 0 0 15.2 2 9.8 9.8 0 0 0 6.2-4.4 4.2 4.2 0 0 0 .3-2.8M230 86.7l-.5 2.7v1.5M233 80l.1 .1M254 86.7l.3 1.7 .2 2.5M254.5 90.9a5.9 5.9 0 0 1-3.4 4.9 19.3 19.3 0 0 1-18.3-.1 6 6 0 0 1-3.3-4.8M3.2 107.9h9.5M59.2 119.8a7 7 0 0 1-3.4 4.8M59.2 119.8h3.8"/>
<path d="M61.6 107.2h10.9M61.6 107.2l-2.4 12.6M61.7 105.6l-.1 1.6M61.7 100.5h10.6M61.7 105.6h10.6M61.7 100.5v5.1M63 119.8l-.3 1.2M63 119.8l.1 .2M63 119.8h.1M63.1 120l.2 .1M63.1 120h.1M63.6 119.8l-.3-.1-.3 .1"/>
<path d="M63.6 119.8l-.3 .3M63.6 119.8h.1M63.6 119.8l-.2 .3M63.6 119.8a5.1 5.1 0 0 0 6.8 0M63.6 119.8h6.8M70.4 119.8l.3 .3M70.5 119.8l.3-.1 .2 .1M70.5 119.8l.2 .3M70.5 119.8h-.1M70.9 120l-.2 .1M70.9 120h.1M71 119.8h3.6"/>
<path d="M71 119.8l-.1 .2M71 119.8h.1M71.1 119.8l.2 1.2M71.1 119.8l-.2 .2M72.3 105.6l.2 1.6M72.3 100.5v5.1M72.5 107.2l.8 4.2M73.1 111.4a.71 .71 0 0 0-1-.6 4.4 4.4 0 0 0 .1 3.5l2.4 5.5M73.4 106.7a1.77 1.77 0 0 0 .8 2.7 3.6 3.6 0 0 0 4.7-1l.1-1-.4-.7M73.4 108.8a1.77 1.77 0 0 0 .8 2.8 3.6 3.6 0 0 0 4.7-1.1l.1-1-.4-.7M73.4 106.7a1.87 1.87 0 0 0 1.7 2.6 2.9 2.9 0 0 0 3.7-1.7l-.2-.9M73.4 108.8a1.87 1.87 0 0 0 1.7 2.6 2.9 2.9 0 0 0 3.7-1.7l-.2-.9"/>
<path d="M73.5 111.3l-.5 .1M73.5 104.4a1.77 1.77 0 0 0 .7 2.9 3.6 3.6 0 0 0 4.7-1l.1-1-.5-.9M73.5 103.6a2.22 2.22 0 0 0 2.5 2.7 2.22 2.22 0 0 0 2.5-2.7M73.5 104.4a1.71 1.71 0 0 0 1.2 2.6 2.97 2.97 0 0 0 4.1-1.6l-.3-1M73.5 111v.9M73.5 106.8a2.71 2.71 0 0 0 4.1 1.2l.6-.4 .3-.8M73.5 108.9a2.71 2.71 0 0 0 4.1 1.3l.6-.5 .3-.8M73.5 111.9a11.9 11.9 0 0 0 1.4 4.9l.8 2.1M73.5 111.9h.1M74 102.6a2.8 2.8 0 0 1 4.4 .6 2.02 2.02 0 0 1-2.4 2.1 2.14 2.14 0 0 1-2.4-1.7zM74.1 102.7a2.7 2.7 0 0 1 4.2 .6 1.72 1.72 0 0 1-1.8 1.9 2.26 2.26 0 0 1-2.8-1.6zM74.1 107.3a3.2 3.2 0 0 0 3.8 0"/>
<path d="M74.1 109.4a3.2 3.2 0 0 0 3.8 0M74.1 111.5a3.2 3.2 0 0 0 3.8 0M74.1 104.4a2.09 2.09 0 0 1 3.5-.7l.3 .7M74.3 102.7a2.64 2.64 0 0 1 3.9 .5 1.61 1.61 0 0 1-1.8 2 2.03 2.03 0 0 1-2.6-1.7zM74.6 119.8l1 2.2M74.6 104.8a2.15 2.15 0 0 1 2.8 0M75.7 118.9a1.21 1.21 0 0 0-1.1 .9M75.7 118.9l.6 1.9M75.9 101.9a2.15 2.15 0 0 0-2.4 1.7M75.9 101.9a2.45 2.45 0 0 1 2.6 1.7M78.5 111v10.1l-.3 .9-.9 .7M78.5 103.6a2.46 2.46 0 0 1-3.3 1.7l-1.1-.5-.4-.6-.2-.6"/>
<path d="M170.7 105.4l.9 .9M171.6 106.3l.6 .9M172.2 107.2l.1 .5M172.3 107.7l.1 .1M172.4 107.8l.4-.1 .4 .2M173.2 107.9l.6 .6M173.8 108.5l.5 .9M174.2 101.9h-.1l-3.4 3.5M174.2 101.9l-3.5 3.5M174.2 101.9l1 .9M174.3 109.4l.1 .5M174.4 109.9h.2"/>
<path d="M174.6 109.9l.3-.1 .4 .2M175.2 102.8l.9 .5M175.2 102.8l-3.6 3.5M175.3 110l.6 .6M175.9 110.6l.5 .9M176.1 103.3l-3.9 3.9M176.1 103.3l.5 .2M176.4 111.5l.1 .5M176.5 112h.2M176.6 103.5v.1M176.6 103.5l-4.3 4.2M176.6 103.6l-.1 .4 .2 .3"/>
<path d="M176.6 103.6l-4.2 4.2M176.7 112l.4-.1 .3 .2M176.7 104.3l-3.5 3.6M176.7 104.3l.6 .6M177.3 104.9l.9 .5M177.3 104.9l-3.5 3.6M177.4 112.1l8.7 8.7M177.8 119.8l-.3 1.3M177.8 119.8h.8M178.2 105.4l-3.9 4M178.2 105.4l.5 .2M178.6 119.8l-.1 .3"/>
<path d="M178.6 119.8l-1.1 1.3M178.6 119.8l.2-.1 .2 .1M178.6 119.8h.1M178.7 105.6v.1M178.7 105.6l-4.3 4.3M178.7 105.7v.4l.1 .4M178.7 105.7l-4.1 4.2M178.8 120l-.3 .1M178.8 120h.1M178.8 106.5l-3.5 3.5M178.8 106.5l.6 .5M179 119.8h4.8"/>
<path d="M179 119.8l-.2 .2M179 119.8h.1M179 119.8l-.3 1.2M179 113.7l-1.2 6.1M179.4 107l.9 .6M179.4 107l-3.5 3.6M180.2 107.2h10.7M180.2 107.2l-.1 .3M180.3 107.6l-3.9 3.9M180.3 107.6l.5 .1M180.3 105.6l-.1 1.6M180.3 100.5h10.4"/>
<path d="M180.3 105.6h10.4M180.3 100.5v5.1M180.8 107.7l.1 .1M180.8 107.7l-4.3 4.3M180.9 107.8l-.1 .4 .2 .4M180.9 107.8l-4.2 4.2M181 108.6l-3.6 3.5M181 108.6l10.7 10.8M181.7 116.4l.8 1.7 1.3 1.7M183 110.6a5.7 5.7 0 0 1 2.6 2l2.3 2.5 1.3 1.7M183.8 119.8l1.6 2.2M184.3 119l-.5 .8"/>
<path d="M190.7 100.5h.8M190.7 105.6h.8M190.7 105.6l.2 1.6M190.7 100.5v5.1M190.9 107.2l2.4 12.6M191.5 105.6l.2 1.4M191.5 100.5v5.1M191.7 107l-.8 .2M191.7 107l2.4 12.7M191.7 119.4l5.7 5.6M191.7 119.4l-3.3 3.3M192.2 119.8h1.1"/>
<path d="M193.3 119.8l.5 1.6M194.1 119.7l-.8 .1M194.1 119.7a6.2 6.2 0 0 0 2.6 4M266.7 107.9h9.5M55.2 128.5a6 6 0 0 1 1.5 5.1M55.2 128.5h23.7M55.8 124.6a2.5 2.5 0 0 0-.6 3.9M55.8 124.6h6.7M56.7 133.6h20.7M56.7 133.6l-1.8 9.7M62.5 124.6l.1 .1M62.6 124.7v.7"/>
<path d="M62.6 125.4h.1M62.6 125.4v.2M62.6 125.6l.6 .3M62.7 121.4l-.2 3.2M62.7 121v.4M63 124.2l-.1 .4-.3 .1M63 124.1l-.1 .3-.4 .2M63 121.2l-.3 .2M63 120.8l-.3 .2M63 120.8v4.3M63 125.1l-.4 .3M63 125.1v.1"/>
<path d="M63 125.2l.3 .1M63 125.2l.2 .7M63 125.2l-.4 .4M63.1 120l-.1 .8M63.3 125.3l-.1 .6M63.3 125v.3M63.3 124.9v.1M63.3 125l-.3 .1M63.3 124.9l-.7 .5M63.3 125l1.3 .2M63.3 124.9h7.4M63.3 120.1h.1"/>
<path d="M63.3 120.1v4.8M63.4 120.1a6.3 6.3 0 0 0 7.3 0M64.2 122.1l.1 .1M64.2 122.1v.2h.2M64.2 122.1v.1M64.3 122.2h.1M64.3 122.2v.1M64.4 122.2v.1M64.4 121.6l.3 .1-.1 .2 .1 .1M64.4 121.6l-.3 .1 .3-.1M64.4 121.6h.1M64.4 121.6l.2 .2"/>
<path d="M64.6 121.9v.1M64.6 125.2l-1.3 .1M64.6 125.2l1.7 .2M64.6 121.8l-.2 .1 .3 .2M64.6 121.8h.1M64.6 121.8v.2M64.7 122.1h.1M64.7 122.1l-.3 .1M64.7 122.1v.1M64.7 122a.23 .23 0 0 1 0 .2 .23 .23 0 0 1-.3 .1M64.7 122.1l.1 .1M64.7 122v.1"/>
<path d="M64.7 123.3l.3 .1M64.7 123.3v.1l.3 .1M64.7 123.3v.1M64.9 122.8l-.1 .3h.3l.1 .1M64.9 122.8h.4h-.4v.2M64.9 122.9l-.1 .2M64.9 122.9h.1M64.9 122.8v.1M64.9 123v.1M64.9 121.6h.6l-.5 .7 .4-.6zM65 123.4v.1M65 123a.25 .25 0 0 1 .3 .3 .25 .25 0 0 1-.3 .2"/>
<path d="M65 123h-.1M65 123v.1M65.2 123.2l.1 .1M65.2 123.2l-.2 .2M65.2 123.2v.2M65.3 124.3h.1M65.4 121.7v.1M65.4 121.7h.1M65.4 124.3l-.1 .4v-.6l.1 .3M65.4 123.1l.1 .3 .2 .1M65.5 123.1l.2 .3M65.5 123.1v.3"/>
<path d="M65.5 123l-.1 .3v-.2M65.6 124.2l-.2 .1M65.6 124.1v.1M65.6 124.1l-.2 .1M65.7 121.7v.1M65.7 121.7l.2 .1M65.7 121.7v.2M65.7 122.7a.37 .37 0 0 1 .4 .4 .37 .37 0 0 1-.4 .4M65.7 122.7l-.2 .2-.1 .2M65.7 122.7v.1M65.7 122.8l-.2 .3M65.7 122.8l.3 .3"/>
<path d="M65.7 123.4v.1M65.8 124.2v.3l.3 .2M65.8 124.4l-.1 .1M65.8 124.2v.3M65.8 124.4l.3 .2M65.8 124.3l.3-.1 .3 .1zM65.9 121.6l.1 .1M65.9 121.6l-.2 .1M65.9 121.8v.1M65.9 121.6h-.1a.17 .17 0 0 0-.2 .1 .18 .18 0 0 0 .3 .2M65.9 121.6h.1M65.9 121.6h.2"/>
<path d="M65.9 121.6v.1M66 123.3l-.3 .1M66 123l.1 .3M66 121.7h.1M66 123.1v.2M66 123.1v.3v-.1M66 121.7l-.1 .1M66 121.7v.2M66 121.6l.1 .2-.2 .1M66 121.6h.1M66 121.6v.2M66.1 124.6v.1"/>
<path d="M66.1 124.1l.3 .1M66.1 124.1l-.3 .1M66.1 124.1v.1M66.1 121.6h.1M66.2 125.2l.1 .2M66.2 125.2h1.6M66.2 125.2h-1.6M66.3 125.4l-3.1 .5M66.3 125.4h1.5M66.3 122.1l.1 .1M66.3 122.1v.2M66.3 122.2h-.1"/>
<path d="M66.3 124.5l-.2 .2M66.3 124.5l-.2 .1M66.3 124.5v.1M66.4 121.6h-.3M66.4 121.6v.1M66.4 124.2l.1 .2h-.7M66.4 124.2v.2M66.4 122l.2 .1M66.4 122l-.1 .1M66.4 122.2v.1M66.4 122a.17 .17 0 0 0-.2 .2 .17 .17 0 0 0 .2 .1M66.4 122a.18 .18 0 0 1 .2 .1 .18 .18 0 0 1-.2 .2"/>
<path d="M66.4 122h.1M66.4 121.6l-.7 .7 .7-.7M66.4 121.6h.1M66.5 122.2h.1M66.6 122.1l-.2 .1M66.6 122.1v.2M66.6 122.7l.1 .8zM66.6 122.9h.1M66.6 124.3h.1M66.7 124.1l.2 .6M66.7 124.1l.2 .4M66.7 124.1v.2"/>
<path d="M66.7 124.3l.2 .4M66.9 124.7h.1M66.9 124.5v.2M66.9 123l.1 .7zM66.9 123.1h.1M67 123.4l.3 .1M67.1 124.1l-.2 .6M67.1 124.1l-.2 .4M67.1 124.1v.2M67.1 124.3l-.2 .4M67.1 124.3h.1M67.2 121.6h.5l-.4 .1v.6z"/>
<path d="M67.2 121.7h.1M67.3 121.9h.4h-.4M67.3 123l.3 .2M67.3 123a.22 .22 0 0 0-.3 .2 .22 .22 0 0 0 .3 .2M67.3 122.9l.1 .1a.27 .27 0 0 1 .3 .3 .27 .27 0 0 1-.4 .2M67.3 122.9l-.3 .2M67.3 122.9v.1M67.3 123.4v.1M67.5 124.5v.2M67.6 123.2l.1 .1M67.6 123.2l-.3 .2M67.6 123.2v.2"/>
<path d="M67.8 125.4l3 .5M67.8 125.2v.2M67.8 125.2h1.6M67.8 121.8l.1 .5zM67.8 121.9h.1M67.9 121.6v.1M67.9 123.1h.1M68.1 123h-.2M68.1 123h.1M68.2 121.9l.1 .3h.3M68.2 121.9v.3M68.2 123l.2 .1v.4l.1-.4 .2-.1"/>
<path d="M68.2 123l-.2 .1-.1 .4v-.5v.2M68.2 121.9l-.1 .2M68.2 122.9l.2 .2M68.2 122.9l-.1 .1M68.2 122.9v.1M68.3 124.4h.3M68.3 124.4l-.1 .1M68.3 124.4v.1M68.4 123.1v.1v-.1M68.6 121.6a.39 .39 0 0 0-.5 .3 .39 .39 0 0 0 .5 .4M68.6 121.6a.39 .39 0 0 1 .5 .3 .39 .39 0 0 1-.5 .4M68.6 121.6h.1"/>
<path d="M68.6 121.6l.3 .1 .2 .2M68.6 121.6l-.3 .1-.1 .2M68.6 122.2v.1M68.6 123.9v.8v-.6l-.3 .3M68.6 123.9l-.5 .6h.5M68.6 123.9h.1M68.6 124.1h.1M68.6 124.4h.2l-.2 .1M68.7 122.9l.2 .1v.5l-.1-.4-.1-.1M68.7 122.9l-.3 .2M68.7 122.9v.1M68.9 123.1v.2"/>
<path d="M69 121.9l.1 .1M69.1 121.9l-.2 .2-.3 .1M69.1 121.9l-.1 .3M69.4 125.2l-1.6 .2M69.4 125.2l1.3 .1M69.5 122.3h-.1M69.5 122.2v.1M69.6 121.6l.2 .2M69.6 121.6l.3 .1v.1l-.4 .4M69.6 121.6l-.3 .2 .3-.2M69.6 121.6h.1M69.6 122l-.3 .3h.6l-.4-.1"/>
<path d="M69.6 122v.1M69.8 121.8l.1 .1M69.8 121.8l-.2 .2M69.8 121.8v.1M70.7 125v.3M70.7 124.9v.1M70.7 125l.3 .1M70.7 124.9l.3 .2M70.7 125l-1.3 .2M70.7 120.1v4.8M70.7 120.1h.1M70.7 125.3l.1 .6"/>
<path d="M70.9 120l.1 .8M71 125.2l-.3 .1M71 125.2l-.2 .7M71 125.2l.4 .4M71 125.1l.4 .3M71 125.1v.1M71 125.1h.1M71 124.2l.2 .4 .3 .1M71 124.1l.2 .3 .3 .2M71 121.2l.3 .2M71 120.8l.3 .2M71 120.8v4.3"/>
<path d="M71.3 121v.4M71.3 121.4l.2 3.2M71.4 125.6l-.6 .3M71.4 125.4v.2M71.4 125.4h.1M71.5 124.7l-.1 .7M71.5 124.6h6.7M71.5 124.6v.1M75.6 122l.1 .2M75.7 122.2a7 7 0 0 0 2.5 2.4M75.7 122.2l.2 .2M76.3 120.8l1 1.9"/>
<path d="M76.3 120.8a.99 .99 0 0 0-.7 1.2M77.3 122.7l-.4 .5v.4M77.3 122.7l.3 .5M77.4 133.6l1.8 9.7M77.6 123.2l.2 .4-.1 .7M77.6 123.2l-.2 .4v.4M78.2 124.6a2.5 2.5 0 0 1 .7 3.9M78.9 128.5a6 6 0 0 0-1.5 5.1M173.6 125.3a2.5 2.5 0 0 0 .2 3.2M173.6 125.4h.1M173.6 125.4l.1 .4 .2 .1M173.7 125.1l-.1 .2"/>
<path d="M173.7 125.2h.1M173.7 125.2l-.1 .2M173.7 125.2v.1M173.7 125l.2 .1M173.7 125v.3M173.7 125.3l.2 .6M173.8 124.9l.2 .2M173.8 124.9l-.1 .1M173.8 128.5a6 6 0 0 1 1.5 5.1M173.8 128.5h22.8M173.9 125.2l.4 .4M173.9 125.2v.7"/>
<path d="M173.9 125.2l-.2 .1M173.9 125.1l.5 .3M173.9 125.1v.1M174 125.1l.4 .3M174 125.1h-.1M174.3 125.6l-.4 .3M174.4 125.4l-.1 .2M174.8 124.2l.3 .5M174.8 124.2l-.8 .9M175.1 124.1l.2 .5M175.1 124.1l-.3 .1M175.1 124.7l-.7 .7"/>
<path d="M175.3 133.6h20.6M175.3 133.6l-1.8 9.7M175.3 124.6h13.4M175.3 124.6l-.2 .1M177.5 121.1h.1M178.1 121.2a7.1 7.1 0 0 1-3 2.9M178.1 121.2l.4 .2M178.3 120.8l.4 .2M178.3 120.8l-.2 .4M178.3 120.8l-3.5 3.4M178.5 121.4a7.6 7.6 0 0 1-3.2 3.2M178.5 120.1l-4.7 4.8"/>
<path d="M178.7 121l-.2 .4M178.8 120l-.5 .8M185.4 122l1.2 1.2 1.1 .9M186.1 120.8l2.3 1.9M186.1 120.8a1.51 1.51 0 0 1-.7 1.2M187.7 124.1l1 .5M188.4 122.7a1.99 1.99 0 0 1-.7 1.4M188.4 122.7l1 .5M188.7 124.6a22.4 22.4 0 0 1 7.7 3.4l.2 .5M189.4 123.2l3.4 1.8a9.5 9.5 0 0 1 3.9 3.1v.3M189.4 123.2l-.2 .8-.5 .6M195.9 133.6l1.4 7.9"/>
<path d="M196.6 128.5l.1 .3 .3 .1M196.7 133.5l-.8 .1M196.7 133.5l1.4 7.9-.8 .1M196.7 123.7l-.3 .4M196.7 123.7h.1M196.7 128.4l.2 .3h.3M196.7 128.4l-.1 .1M196.8 123.7l.7 .4 .6 .5-.6 .6M196.8 123.7l-.2 .5M197 128.9a6 6 0 0 0-1.1 4.7M197 128.9l.6 .5M197.2 128.7l.5 .7"/>
<path d="M197.2 128.7l-.2 .2M197.3 125l.2 .2M197.5 125.2l.4 .6 .2 .7M197.5 128.4l.6 .5-.4 .5M197.5 128.4l-.3 .3M197.6 129.4a5.2 5.2 0 0 0-.9 4.1M197.7 129.4h-.1M198.1 126.5v.6M198.1 127.1l-.2 .7-.4 .6M198.1 127.1v.1M198.1 126.4v.1M54.5 147.2v.2h25v-.2"/>
<path d="M54.5 147.2h25M54.9 143.3l-.4 3.9M54.9 143.3h24.3M79.2 143.3l.3 3.9M173.1 147.2v.2h25M173.1 147.2h25M173.5 143.3l-.4 3.9M173.5 143.3h24.2M197.3 141.5l.4 1.8M197.7 143.3l.4 3.9M198.1 147.2h.1M198.1 147.2v.2"/>
<path d="M198.1 143.1l-.4 .2M139.7 203.2v9.5"/>
<circle cx="67" cy="37.5" r="11.5"/>
<circle cx="67" cy="37.5" r=".87"/>
<circle cx="67" cy="37.5" r="3.7"/>
<circle cx="67" cy="37.5" r="11.6"/>
<circle cx="67" cy="37.5" r="12.1"/>
<circle cx="67" cy="37.5" r="4"/>
<circle cx="67" cy="37.5" r="10"/>
<circle cx="67" cy="37.5" r="6.3"/>
<circle cx="67" cy="37.5" r=".58"/>
<circle cx="67" cy="37.5" r="6.4"/>
<circle cx="67" cy="37.5" r="9.8"/>
<circle cx="67" cy="37.5" r="12"/>
<circle cx="67" cy="37.5" r="11.9"/>
<circle cx="67" cy="37.5" r="8.5"/>
<circle cx="67" cy="37.5" r="9.2"/>
<circle cx="67" cy="37.5" r="9.4"/>
<circle cx="234.1" cy="77.3" r=".08"/>
</g>
<g fill="none" stroke="#c0c0c0" stroke-width=".2">
<path d="M68.4 159.7h50.2M93.7 153.3v44.9M118.6 153.3v49.9M118.6 157.2h34.9M153.5 153.3v49.9M153.5 158.1h43.1M168.9 153.3v28.6M184.5 153.3v28.6M196.6 153.3v49.9M266.7 153.3h-198.3v49.9M68.4 178.7h50.2M68.4 172.4h50.2"/>
<path d="M68.4 166h50.2M118.6 177.7h35.1M153.5 167.6h43.1M153.5 162.8h43.1M153.5 172.4h43.1M153.5 177.1h43.1M196.6 162.6h70.1M68.4 198.2h85.1M68.4 185.1h50.2M68.4 191.4h50.2M118.6 191.4h34.9M118.6 184.6h35.1"/>
<path d="M153.7 181.9h42.9M196.6 197.8h70.1M196.6 184.9h70.1M206.7 184.9v12.9M217.5 197.8v5.4M242.2 197.8v5.4M252.2 184.9v12.9"/>
</g>
<path d="M139.7 3.2v9.5M3.2 107.9h9.5M266.7 107.9h9.5M139.7 203.2v9.5" fill="none" stroke="#c0c0c0" stroke-width=".25"/>
<path d="M12.7 12.7h254v190.5h-254z" fill="none" stroke="#c0c0c0" stroke-width=".5"/>
<g font-size="8.5">
<text x="203" y="174.2">FiO2-37 venturi</text>
<text x="221.4" y="182.3">valve</text>
<text x="198.9" y="195.5">A</text>
<text x="257.4" y="195.4">4</text>
</g>
<g font-size="8.1">
<text x="67.6" y="9.7">2</text>
<text x="207.3" y="9.7">1</text>
<text x="4.4" y="57">B</text>
<text x="270.4" y="57">B</text>
<text x="3.7" y="164.9">A</text>
<text x="269.7" y="164.9">A</text>
<text x="67.6" y="212.2">2</text>
<text x="207.3" y="212.2">1</text>
</g>
<text font-size="6.9" x="204.5" y="160.1">Helpful Engineering</text>
<g font-size="3.4">
<text x="197.8" y="166">TITLE:</text>
<text x="198.7" y="188.1">SIZE</text>
<text x="207.5" y="188.1">DWG. NO.</text>
<text x="256.5" y="188.2">REV</text>
<text x="198.8" y="201.7">SCALE: 1:1</text>
<text x="217.7" y="201.8">WEIGHT:</text>
<text x="244.5" y="201.7">SHEET 1 OF 6</text>
</g>
<g font-size="2.5">
<text x="170.6" y="161.4">Filip Kober</text>
<text x="170.6" y="166.2">Burhan Q</text>
</g>
<text font-size="2.4" x="119.8" y="156.2">UNLESS OTHERWISE SPECIFIED:</text>
<g font-size="2.2">
<text x="119.5" y="161.8">DIMENSIONS ARE IN INCHES</text>
<text x="154.8" y="161.4">Design from</text>
<text x="173.2" y="156.6">NAME</text>
<text x="187.9" y="156.7">DATE</text>
<text x="119.5" y="164.4">TOLERANCES:</text>
<text x="119.5" y="167.1">FRACTIONAL</text>
<text x="154.9" y="166.3">Drawn by</text>
<text x="119.5" y="169.7">ANGULAR: MACH</text>
<text x="119.5" y="172.4">TWO PLACE DECIMAL</text>
<text x="142.5" y="169.7">BEND</text>
<text x="154.8" y="171">ENG APPR.</text>
<text x="119.5" y="175">THREE PLACE DECIMAL</text>
<text x="154.9" y="175.7">MFG APPR.</text>
<text x="154.9" y="180.4">Q.A.</text>
<text x="154.9" y="184.6">COMMENTS:</text>
</g>
<g font-size="2.1">
<text x="75.5" y="195.7">NEXT ASSY</text>
<text x="100.9" y="195.7">USED ON</text>
<text x="86.9" y="201.5">APPLICATION</text>
<text x="123.1" y="201.6">DO NOT SCALE DRAWING</text>
</g>
<g font-size="2">
<text x="119.2" y="180.6">INTERPRET GEOMETRIC</text>
<text x="119.2" y="183.1">TOLERANCING PER:</text>
<text x="119.1" y="186.7">MATERIAL</text>
<text x="119.1" y="193.5">FINISH</text>
</g>
</svg>
